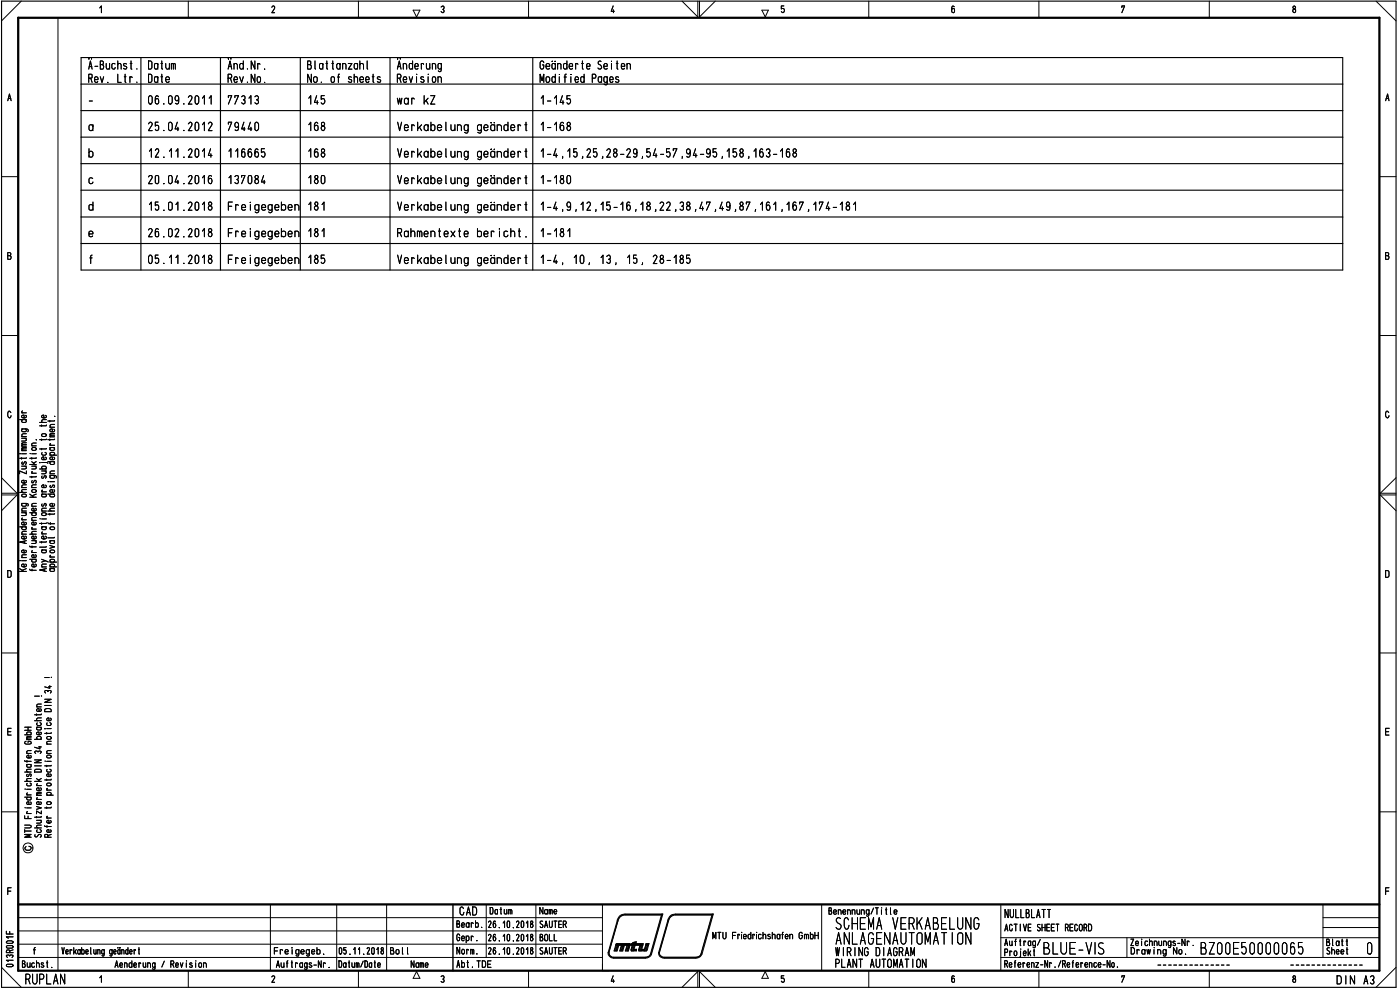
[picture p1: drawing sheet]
<svg xmlns="http://www.w3.org/2000/svg" width="420mm" height="297mm" viewBox="0 0 420 297" stroke-linecap="round" stroke-linejoin="round" font-family="sans-serif">
<path d="M.5 .3h418.5v295.9h-418.5z" fill="none" stroke="#000" stroke-width=".34"/>
<path d="M5.5 5.3h408.5v286h-408.5zM5.5 271.4h408.5" fill="none" stroke="#000" stroke-width=".68"/>
<g fill="none" stroke="#000" stroke-width=".3">
<path d="M6.4 .3l-5.9 6M17.4 5.3v286M29.9 2.4l.5-.6v2M56.5 .3v5M107.6 .3v5M124 3h2l-1 2.1zM158.6 .3v5M204.7 .3l4.7 4.8v-4.8M209.9 .3v4.8l4.8-4.8M235.2 1.8h-.7v.9a.56 .56 0 0 1 .9 .3 .56 .56 0 0 1-.7 .6l-.2-.1M260.7 .3v5M286.4 2l-.4-.2-.2 .1-.2 1.4a.47 .47 0 0 0 .6 .5 .47 .47 0 0 0 .3-.8l-.3-.5-.5 .1-.1 .4"/>
<path d="M311.8 .3v5M362.9 .3v5M413 .3l6 6M.5 53h5M414 53h5M.5 100.7h5M414 100.7h5M3.3 123.8a.48 .48 0 0 0-.6-.4 .48 .48 0 0 0-.4 .6v.7l.4 .6h.4l.2-.6M416.8 123.8a.48 .48 0 0 0-.6-.4 .48 .48 0 0 0-.4 .6v.7l.4 .6h.4l.3-.6M.5 148.5h4.6l-4.6 4.7M.5 143.3l4.6 4.7h-4.6M419 148.5h-4.8l4.8 4.7"/>
<path d="M419 143.3l-4.8 4.7h4.8M.5 195.9h5M414 195.9h5M.5 243.6h5M7.4 247.6h1.5a.42 .42 0 0 1 .5 .4 .42 .42 0 0 1-.5 .4h-1.5M7.4 244.8v.8h2M8 242.4h1.4M8.4 244.9v.7M9.4 250.4h-2l1.6 .4-1.6 .4h2M414 243.6h5M3.3 266.4h-1v2M5.5 275.3h175.3"/>
<path d="M5.5 279.3h175.3M81.2 271.4v19.9M101 271.4v19.9M116 271.4v19.9M145.9 271.4v15.9M160.8 271.4v15.9M180.8 271.4v19.9M246.6 271.4v19.9M300.4 271.4v19.8M397 271.4v15.9M397 278.3h17M397 275.3h17"/>
<path d="M.5 290.2l5.9 6M1.9 282.6l.4-.3 1.3 .1a.34 .34 0 0 1 .3 .4 .34 .34 0 0 1-.4 .2h-1.3zM2 283.9l1.5-.2a.38 .38 0 0 1 .4 .4 .38 .38 0 0 1-.4 .4h-1.3l-.3-.4zM2.1 289.4l1.4-.1a.38 .38 0 0 1 .4 .4 .38 .38 0 0 1-.4 .4l-1.4-.1-.2-.3zM2.2 287.3l-.3-.4a.55 .55 0 0 1 .5-.4 .55 .55 0 0 1 .5 .4 .48 .48 0 0 1 .6-.4 .48 .48 0 0 1 .4 .5l-.3 .3M3.9 288.1h-2l.6 .4M3.9 281.1h-2l.6 .4M5.5 287.3h175.3M5.5 283.3h175.3M29.9 293.4l.5-.6v1.9M56.5 291.3v4.9M107.6 291.3v4.9"/>
<path d="M125 291.5l1 2h-2zM158.6 291.3v4.9M204.7 296.2l4.7-4.7v4.7M209.9 296.2v-4.7l4.8 4.7M229.7 291.5l.9 2h-2zM260.7 291.3v4.9M300.4 287.3h113.6M300.4 281.3h113.6M311.8 291.3v4.9M338.2 281.3v6M362.9 291.3v4.9M419 290.2l-6 6"/>
<circle cx="8.4" cy="254.4" r="1.49"/>
</g>
<path d="M135.9 271.4v19.9" fill="none" stroke="#000" stroke-width=".42"/>
<g fill="none" stroke="#000" stroke-width=".3">
<path d="M7.4 218.2h2M8.4 218.2v.9M7.4 228.2l.1 .2h1.9M7.4 239.2h2M7.4 234.4h2M7.8 222.4l-.4 .4v.2l.4 .3 1.6-.2-.2-.6-.8-.1v.4M8 229.4h1.1l.3 .6-.3 .2-.9-.1-.2-.4 .3-.3M8 238.5h1.4M8 236.8h1.4M8 221.9h1.4M8.1 228.2v.5M8.3 239.2l-.3 .2 .3 .6h.8l.3-.2v-.4l-.3-.2"/>
<path d="M9 234.9l.4 .2v.5l-.3 .2-.9-.1-.2-.2 .2-.5M9.2 226.7l.2 .2-.2 .5h-.9l-.3-.5 .7-.3v.8M9.4 233.6l-1.3 .1-.1 .5 .4 .2M9.4 221.4h-1.1l-.3 .2 .3 .3M9.4 221l-1.3 .1-.1 .1 .3 .2M9.4 229.4h-.2M7.4 247.6h1.5a.42 .42 0 0 1 .5 .4 .42 .42 0 0 1-.5 .4h-1.5M7.4 244.8v.8h2M7.6 242.4h.1M8 242.4h1.4M8.4 244.9v.7M9.4 250.4h-2l1.6 .4-1.6 .4h2"/>
</g>
<g fill="none" stroke="#000" stroke-width=".3">
<path d="M7.4 218.2h2M8.4 218.2v.9M10.4 216.2h2M10.4 208.9h1.4M11 218.2h1.1l.3 .6-.3 .2h-.8l-.3-.2 .3-.6M11 214.2v.4M11 212.1h1.4M12 216.8l.4 .4-.3 .5h-.8l-.3-.4 .2-.4M12.1 219.7l.3 .4-.4 .4-1-.2v-.5l.7-.2v.9M12.1 212.7l.3 .2-.3 .5h-.9l-.2-.5 .7-.3v.8M12.4 215.4l-1.3 .2-.1 .3 .4 .3M12.4 214.2l-.1 .3h-1.9"/>
<path d="M12.4 211.2l-1.2 .1-.2 .2 .2 .6M12.4 218.2l-.2 .1M7.4 228.2l.1 .2h1.9M7.4 239.2h2M7.4 234.4h2M7.8 222.4l-.4 .4v.2l.4 .3 1.6-.2-.2-.6-.8-.1v.4M8 229.4h1.1l.3 .6-.3 .2-.9-.1-.2-.4 .3-.3M8 238.5h1.4M8 236.8h1.4M8 221.9h1.4M8.1 228.2v.5M8.3 239.2l-.3 .2 .3 .6h.8l.3-.2v-.4l-.3-.2"/>
<path d="M9 234.9l.4 .2v.5l-.3 .2-.9-.1-.2-.2 .2-.5M9.2 226.7l.2 .2-.2 .5h-.9l-.3-.5 .7-.3v.8M9.4 233.6l-1.3 .1-.1 .5 .4 .2M9.4 221.4h-1.1l-.3 .2 .3 .3M9.4 221l-1.3 .1-.1 .1 .3 .2M9.4 229.4h-.2M10.4 228h2l-2 .9h2M10.4 234.4h2M10.4 229.8h2M11 233.6l1 .8M11.2 239.4l-.2 .2 .3 .3M11.6 224.1h.8"/>
<path d="M12 223.9v.8l-1.6-.5M12.1 236.4l.3 .5-.4 .3-1-.1v-.5l.2-.2h.5v.8M12.4 233.6l-.8 .4M7.6 242.4h.1M10.5 250.4a.43 .43 0 0 0 .1 .7 .43 .43 0 0 0 .6-.1 .56 .56 0 0 1 .6-.7 .56 .56 0 0 1 .5 .7l-.2 .2M11 242l1.4 .4-1.4 .4M11 244.9v.5M12.4 247.6h-1.3l-.1 .5 .4 .3M12.4 244.9l-.1 .3h-1.9M12.4 243.3v.9l-1.4-.9v.9"/>
</g>
<g fill="none" stroke="#000" stroke-width=".3">
<path d="M10.4 216.2h2M10.4 208.9h1.4M11 218.2h1.1l.3 .6-.3 .2h-.8l-.3-.2 .3-.6M11 214.2v.4M11 212.1h1.4M12 216.8l.4 .4-.3 .5h-.8l-.3-.4 .2-.4M12.1 219.7l.3 .4-.4 .4-1-.2v-.5l.7-.2v.9M12.1 212.7l.3 .2-.3 .5h-.9l-.2-.5 .7-.3v.8M12.5 208.9h.1M12.4 215.4l-1.3 .2-.1 .3 .4 .3M12.4 214.2l-.1 .3h-1.9M12.4 211.2l-1.2 .1-.2 .2 .2 .6"/>
<path d="M12.4 218.2l-.2 .1M10.4 228h2l-2 .9h2M10.4 234.4h2M10.4 229.8h2M11 233.6l1 .8M11.2 239.4l-.2 .2 .3 .3M11.6 224.1h.8M12 223.9v.8l-1.6-.5M12.1 236.4l.3 .5-.4 .3-1-.1v-.5l.2-.2h.5v.8M12.4 233.6l-.8 .4M10.5 250.4a.43 .43 0 0 0 .1 .7 .43 .43 0 0 0 .6-.1 .56 .56 0 0 1 .6-.7 .56 .56 0 0 1 .5 .7l-.2 .2M11 242l1.4 .4-1.4 .4"/>
<path d="M11 244.9v.5M12.4 247.6h-1.3l-.1 .5 .4 .3M12.4 244.9l-.1 .3h-1.9M12.4 243.3v.9l-1.4-.9v.9"/>
</g>
<g fill="none" stroke="#000" stroke-width=".3">
<path d="M12.5 208.9h.1M14 229.6v.4M14 233.8v.4M14 238.6h2M14 228.4h1.4M14.1 235.1l1.1-.1 .2 .5-1 .3-.4-.3zM14.4 238.6a.43 .43 0 0 1-.4-.4 .43 .43 0 0 1 .4-.5l.9 .2 .1 .4-.5 .3M15.1 232.2l.3 .3-.3 .5h-.8l-.3-.3 .1-.4 .6-.1v.8M15.4 233.8l-.1 .2h-1.9M15.4 229.6v.2h-2M13.4 247.7l.1 .3h1.9M14 245.4h1.4"/>
<path d="M14 242.1v.5M14.1 240.7l1.1-.1 .2 .5-1 .3-.4-.3zM14.1 247.7v.5M14.3 244.9l-.3 .1 .3 .4M14.4 251.2v-.5a.56 .56 0 0 0-1-.2v.7h2M15.1 249l.3 .4-.5 .4-.8-.2v-.5l.6-.2v.9M15.1 246.2l.3 .4-.5 .4-.8-.2v-.5l.6-.2v.9M15.4 242.1l-.1 .3h-1.9M15.4 250.4l-1 .3"/>
</g>
<g fill="none" stroke="#000" stroke-width=".3">
<path d="M13.4 212.9l.6-.3 1 .1 .4 .3v.5h-2zM13.4 209.8h2l-2 .9h2M13.4 211.7h2M13.4 203.3h1.4M13.5 218.6h.1M13.7 207.9l-.3-.3a.48 .48 0 0 1 .5-.4 .48 .48 0 0 1 .5 .3 .53 .53 0 0 1 .5-.3 .53 .53 0 0 1 .5 .4l-.3 .3M14 219.8v.4M14 218.6h1.4M14.6 206h.8M14.9 216.8l.5 .4-.4 .5h-.7l-.3-.3 .2-.5M14.9 205.7v.8l-1.5-.4M15.1 215.5l.3 .2-.3 .5h-.8l-.3-.5 .4-.3h.3v.8"/>
<path d="M15.4 219.8v.2h-2M13.6 228.4h.1M14.1 226.7h1.1l.2 .5-1 .2-.4-.2zM14.1 221.1h1.1l.2 .5-1 .2-.4-.2z"/>
</g>
<g fill="none" stroke="#000" stroke-width=".3">
<path d="M15.5 203.3h.1M14 229.6v.4M14 233.8v.4M14 238.6h2M14 228.4h1.4M14.1 235.1l1.1-.1 .2 .5-1 .3-.4-.3zM14.4 238.6a.43 .43 0 0 1-.4-.4 .43 .43 0 0 1 .4-.5l.9 .2 .1 .4-.5 .3M15.1 232.2l.3 .3-.3 .5h-.8l-.3-.3 .1-.4 .6-.1v.8M15.4 233.8l-.1 .2h-1.9M15.4 229.6v.2h-2M13.4 247.7l.1 .3h1.9M14 245.4h1.4"/>
<path d="M14 242.1v.5M14.1 240.7l1.1-.1 .2 .5-1 .3-.4-.3zM14.1 247.7v.5M14.3 244.9l-.3 .1 .3 .4M14.4 251.2v-.5a.56 .56 0 0 0-1-.2v.7h2M15.1 249l.3 .4-.5 .4-.8-.2v-.5l.6-.2v.9M15.1 246.2l.3 .4-.5 .4-.8-.2v-.5l.6-.2v.9M15.4 242.1l-.1 .3h-1.9M15.4 250.4l-1 .3"/>
</g>
<g fill="none" stroke="#000" stroke-width=".3">
<path d="M13.4 212.9l.6-.3 1 .1 .4 .3v.5h-2zM13.4 209.8h2l-2 .9h2M13.4 211.7h2M13.4 203.3h1.4M13.5 218.6h.1M13.7 207.9l-.3-.3a.48 .48 0 0 1 .5-.4 .48 .48 0 0 1 .5 .3 .53 .53 0 0 1 .5-.3 .53 .53 0 0 1 .5 .4l-.3 .3M14 219.8v.4M14 218.6h1.4M14.6 206h.8M14.9 216.8l.5 .4-.4 .5h-.7l-.3-.3 .2-.5M14.9 205.7v.8l-1.5-.4M15.1 215.5l.3 .2-.3 .5h-.8l-.3-.5 .4-.3h.3v.8"/>
<path d="M15.4 219.8v.2h-2M13.6 228.4h.1M14.1 226.7h1.1l.2 .5-1 .2-.4-.2zM14.1 221.1h1.1l.2 .5-1 .2-.4-.2z"/>
</g>
<g fill="none" stroke="#000" stroke-width=".3">
<path d="M12.5 158.1h1.1l.3 .5-.3 .3h-.8l-.3-.3 .3-.5M12.5 156.9v.4M12.5 155.7h1.4M12.7 159.6l-.2 .3 .3 .3M13.9 156.9l-.1 .2h-1.9M13.9 158.1l-.2 .1M12.5 167.8l1.9 .9M12.5 165h1.1l.3 .4-.1 .3-.2 .2-.9-.1-.2-.4 .3-.4M12.5 170.1h1.4M12.5 162.5v.4M12.5 160.2h1.4M13.2 170.8v.6"/>
<path d="M13.7 160.9l.2 .5-.4 .3-.9-.2-.1-.4 .7-.2v.8M13.7 168.2l-1.2 .5M13.9 170.6l-2 .4 2 .4M13.9 169.2h-1.2l-.2 .5 .2 .4M13.9 164l-.1 .2h-1.9M13.9 162.5l-.1 .1h-1.9M13.9 165l-.2 .1M15.5 203.3h.1M8.7 253.9a.6 .6 0 0 1 .7 .6 .6 .6 0 0 1-.6 .6h-.8l-.4-.3-.1-.5 .3-.3"/>
</g>
<g fill="none" stroke="#000" stroke-width=".3">
<path d="M11.9 126.7h2M12.5 130.4l1-.3a.42 .42 0 0 1 .4 .5 .42 .42 0 0 1-.4 .4l-.8-.1zM12.5 127.5v.4M12.5 131.7v.5M12.5 134.5v.5M13.5 135.7l.4 .4-.3 .5-.9-.1-.2-.3 .2-.4M13.7 137.2l.2 .2-.2 .5h-1l-.2-.5 .7-.3v.8M13.7 124.6l.2 .3-.1 .3-.9 .2a.45 .45 0 0 1-.4-.6 .45 .45 0 0 1 .7-.3v.9M13.9 134.5l-.1 .2h-1.9M13.9 131.7l-.1 .2h-1.9M13.9 127.5l-.1 .3h-1.9M13.9 125.9l-1.3 .2v.6h.3"/>
<path d="M11.9 140.7h2M12.1 155.7h.1M12.5 158.1h1.1l.3 .5-.3 .3h-.8l-.3-.3 .3-.5M12.5 141.3h1.4M12.5 156.9v.4M12.5 155.7h1.4M12.6 154l.9-.2a.42 .42 0 0 1 .4 .5 .42 .42 0 0 1-.4 .4l-.8-.1zM12.7 147.1l-.2 .2 .3 .3M12.7 159.6l-.2 .3 .3 .3M12.8 140.7l-.3-.3 .3-.5h.8l.3 .3-.3 .5M13.5 141.3a.42 .42 0 0 1 .4 .4 .42 .42 0 0 1-.4 .5h-1M13.7 145.5l.2 .3-.2 .5h-1l-.2-.5 .7-.3v.8"/>
<path d="M13.9 156.9l-.1 .2h-1.9M13.9 158.1l-.2 .1M12.5 167.8l1.9 .9M12.5 165h1.1l.3 .4-.1 .3-.2 .2-.9-.1-.2-.4 .3-.4M12.5 162.5v.4M12.5 170.1h1.4M12.5 160.2h1.4M13.2 170.8v.6M13.7 160.9l.2 .5-.4 .3-.9-.2-.1-.4 .7-.2v.8M13.7 168.2l-1.2 .5M13.9 170.6l-2 .4 2 .4M13.9 169.2h-1.2l-.2 .5 .2 .4"/>
<path d="M13.9 164l-.1 .2h-1.9M13.9 162.5l-.1 .1h-1.9M13.9 165l-.2 .1"/>
</g>
<g fill="none" stroke="#000" stroke-width=".3">
<path d="M5.9 125.9h2M6 136.1h.1M6.5 128.7l1.8 .1 .2 .3-.2 .4M6.5 139.9h1.4M6.5 137.3v.5M6.5 136.1h1.4M6.5 135.2h1.4M6.5 133.9h1.4M6.5 123.9h1.4M6.7 138.6a.36 .36 0 0 0-.2 .5 .36 .36 0 0 0 .5 .2 .6 .6 0 0 1 .8-.6l-.1 .7M6.7 123.3l-.2 .2 .3 .4M6.8 128.7l-.3 .3 .3 .5h.8l.3-.2-.3-.6"/>
<path d="M6.8 125.9l-.3 .3 .3 .5h.8l.3-.2-.3-.6M7.5 139.9l.4 .3-.1 .3-1.3 .2M7.5 131.5l.4 .3-.1 .4-1.3 .1M7.7 124.6l.2 .5-.4 .3-.9-.2v-.5l.6-.2v.9M7.9 137.3l-.1 .2h-1.9M7.9 134.7h-1.2l-.2 .3 .2 .2M7.9 134.3h-1.2l-.2 .2 .4 .2M7.9 133.3h-1.2l-.2 .3 .2 .3M7.9 132.8l-1.3 .1v.4h.3M8.9 139.4h2M9.5 139.9h1.4M9.5 136.1h1.4"/>
<path d="M9.5 137.3v.5M9.5 138.5l1 .9M10.5 139.9l.4 .3-.2 .4-1.2 .1M10.9 137.3v.2h-2M10.9 138.5l-.9 .4M11.9 126.7h2M12.5 130.4l1-.3a.42 .42 0 0 1 .4 .5 .42 .42 0 0 1-.4 .4l-.8-.1zM12.5 127.5v.4M12.5 131.7v.5M12.5 134.5v.5M13.5 135.7l.4 .4-.3 .5-.9-.1-.2-.3 .2-.4M13.7 137.2l.2 .2-.2 .5h-1l-.2-.5 .7-.3v.8"/>
<path d="M13.7 124.6l.2 .3-.1 .3-.9 .2a.45 .45 0 0 1-.4-.6 .45 .45 0 0 1 .7-.3v.9M13.9 134.5l-.1 .2h-1.9M13.9 131.7l-.1 .2h-1.9M13.9 127.5l-.1 .3h-1.9M13.9 125.9l-1.3 .2v.6h.3M5.9 147.7h2M6.5 151l1.8 .1 .2 .4-.2 .3M6.6 148.4l.9-.1 .3 .1 .1 .4-1 .3-.3-.2zM6.8 151l-.3 .4 .3 .5 1-.2 .1-.3-.3-.4M7.5 153.8a.42 .42 0 0 1 .4 .5 .42 .42 0 0 1-.4 .4h-1M7.7 156.7l.2 .3-.2 .5h-1l-.2-.4 .1-.3 .6-.2v.9M7.7 144.2l.2 .4-.4 .3-.9-.1-.1-.4 .7-.3v.8"/>
<path d="M7.9 159.4l-1.3 .2 .1 .7M7.9 146.9l-1.3 .1-.1 .4 .4 .3M7.9 141.3v.9l-2-.9v.9M8.9 153.8h2M8.9 149.2h2M8.9 148.3l1.2 .9M9.5 147.2l.4-.3h.6l.4 .3v.2l-.2 .3h-.8zM9.5 156.1h1.4M9.5 142.9v.4M9.8 153.8l-.3 .2v.5l.3 .2 1-.2 .1-.3-.4-.4M10.6 156.7l.3 .3-.3 .5h-.9l-.1-.7 .6-.2v.9M10.6 152.5l.3 .5-.4 .3-.8-.1-.2-.5 .2-.2h.5v.8"/>
<path d="M10.9 159.4l-1.3 .2-.1 .5 .4 .2M10.9 155.3l-1.3 .1 .1 .7M10.9 142.9v.2h-2M10.9 148.3l-1.3 .5M11.9 140.7h2M12.1 155.7h.1M12.5 141.3h1.4M12.6 154l.9-.2a.42 .42 0 0 1 .4 .5 .42 .42 0 0 1-.4 .4l-.8-.1zM12.7 147.1l-.2 .2 .3 .3M12.8 140.7l-.3-.3 .3-.5h.8l.3 .3-.3 .5M13.5 141.3a.42 .42 0 0 1 .4 .4 .42 .42 0 0 1-.4 .5h-1M13.7 145.5l.2 .3-.2 .5h-1l-.2-.5 .7-.3v.8"/>
<path d="M5.9 171.4h2M5.9 170.6l1.3 .8M6 168.2h.1M6.5 168.2h1.4M7.3 162.4v.6M7.9 162.2l-2 .4 2 .5M7.9 170.6l-1.3 .5M8.9 170.8l.2 .3h1.8M8.9 163.8l.1 .3h1.9M8.9 167.8h2M9.6 163.8v.5M9.6 170.8v.5"/>
<path d="M9.8 167.8l-.3 .2v.5l.3 .2 1-.2 .1-.4-.4-.3M10.5 162.2l.4 .4-.2 .4-1.2 .1M10.6 169.2l.3 .6-.4 .3-.8-.1-.2-.5 .2-.3h.5v.9M10.6 166.5l.3 .5-.4 .3-.8-.1-.2-.5 .2-.2h.5v.8"/>
</g>
<g fill="none" stroke="#000" stroke-width=".3">
<path d="M8.9 139.4h2M9.1 136.1h.1M9.5 133.8h1.4M9.5 137.3v.5M9.5 139.9h1.4M9.5 138.5l1 .9M9.5 136.1h1.4M9.7 134.4h1l.2 .5-1 .2-.4-.2zM10.5 139.9l.4 .3-.2 .4-1.2 .1M10.9 132.9l-1.3 .2 .1 .7M10.9 132h.1M10.9 137.3v.2h-2"/>
<path d="M10.9 138.5l-.9 .4M8.9 153.8h2M8.9 149.2h2M8.9 148.3l1.2 .9M9.5 147.2l.4-.3h.6l.4 .3v.2l-.2 .3h-.8zM9.5 156.1h1.4M9.5 142.9v.4M9.8 153.8l-.3 .2v.5l.3 .2 1-.2 .1-.3-.4-.4M10.6 156.7l.3 .3-.3 .5h-.9l-.1-.7 .6-.2v.9M10.6 152.5l.3 .5-.4 .3-.8-.1-.2-.5 .2-.2h.5v.8M10.9 159.4l-1.3 .2-.1 .5 .4 .2M10.9 155.3l-1.3 .1 .1 .7"/>
<path d="M10.9 142.9v.2h-2M10.9 148.3l-1.3 .5M8.9 170.8l.2 .3h1.8M8.9 163.8l.1 .3h1.9M8.9 167.8h2M9.6 163.8v.5M9.6 170.8v.5M9.8 167.8l-.3 .2v.5l.3 .2 1-.2 .1-.4-.4-.3M10.5 162.2l.4 .4-.2 .4-1.2 .1M10.6 169.2l.3 .6-.4 .3-.8-.1-.2-.5 .2-.3h.5v.9M10.6 166.5l.3 .5-.4 .3-.8-.1-.2-.5 .2-.2h.5v.8"/>
</g>
<g fill="none" stroke="#000" stroke-width=".3">
<path d="M9.1 136.1h.1M9.5 133.8h1.4M9.7 134.4h1l.2 .5-1 .2-.4-.2zM10.9 132.9l-1.3 .2 .1 .7M10.9 132h.1M14.4 138.5h2M14.9 134.3h1.1l.4 .6-.4 .2h-.7l-.4-.2 .4-.6M14.9 126.2v.4M14.9 131.7v.5M14.9 136.6h2.1M14.9 131.1h1.5M14.9 128.2h1.5"/>
<path d="M15.3 138.5l-.4 .4 .4 .5 .9-.1 .2-.4-.4-.4M15.4 136.6a.42 .42 0 0 1-.5-.5 .42 .42 0 0 1 .5-.4l1 .3v.3l-.4 .3M16.1 137.2l.3 .2-.3 .5h-.9l-.3-.5 .8-.3v.8M16.1 128.8l.3 .2-.3 .5h-.9l-.3-.5 .8-.3v.8M16.4 131.7l-.1 .2h-1.9M16.4 130.6h-1.2l-.3 .2 .3 .3M16.4 130h-1l-.5 .3 .5 .3M16.4 127.3l-1.3 .2 .1 .7M16.4 126.2l-.1 .1h-1.9M14.4 156.8l.2 .3h1.8M14.4 148.3h2M14.9 142.7h1.8l.3 .4-.2 .3"/>
<path d="M14.9 154.1v.4M14.9 142.2h1.5M15 158.2l1-.1 .4 .2v.3l-.4 .3h-.6l-.4-.2zM15.1 156.8v.5M15.3 148.3l-.4 .3 .4 .5 1-.2 .1-.3-.4-.3M15.3 142.7l-.4 .3 .4 .5 1-.2 .1-.3-.4-.3M16.1 151.1l.3 .3-.3 .5h-.9l-.3-.3 .1-.4 .7-.2v.9M16.1 147l.3 .4-.4 .3-1-.1-.1-.4 .8-.3v.8M16.4 154.1l-.1 .2h-1.9M16.4 141.3l-1.3 .2 .1 .7M14.9 170.6h1.1l.4 .3-.1 .4-.3 .1-1-.1-.1-.4 .4-.3M14.9 163.7l1.5 .4-1.5 .4"/>
<path d="M14.9 162.2l1.3 .1 .1 .6-1 .2-.4-.4 .4-.5M14.9 167.1h1.5M15 165.2l1-.2 .3 .2 .1 .4-1 .3-.4-.2zM15.2 166.6l-.3 .3 .4 .2M15.4 168.7a.42 .42 0 0 1-.5-.5 .42 .42 0 0 1 .5-.4l.9 .2 .1 .4-.4 .3M187.6 274.5l-1.2 .4-.6 .6-3 10.3M187.6 274.6h10.9M198.6 274.2l-3.4 12.1-.4 .6-1 .3h-10l-.8-.5-.2-1M198.8 274.4h-11.2l-1.3 .4-.8 1.1-2.8 9.9M198.8 274.2l-3.4 12.1-.5 .6-.8 .4h-10.3l-.9-.6-.2-1M202.7 274.5l-1.2 .4-.5 .6-3.1 10.3M202.7 274.6h11"/>
<path d="M213.7 274.2l-3.3 12.1-.5 .6-1 .3h-10l-.7-.5-.3-1M213.9 274.4h-11.2a2.28 2.28 0 0 0-2.2 2l-2.7 9.4M213.9 274.2l-3.5 12.1M291.4 275.3v3.5l-1.5-3.5v3.5M291.4 279.8v3.5l-1.5-3.5v3.5M293.8 276a.72 .72 0 0 0-.8-.7 .72 .72 0 0 0-.7 .8v1.9a.68 .68 0 0 0 .4 .7 .68 .68 0 0 0 .7-.1l.4-1.5h-.6M10 285h.6M10.6 284.3l-.3 .2v1.8M180.8 289.3v2h2M182.5 285.8l3-10.4a2.01 2.01 0 0 1 2.1-1.2h11.3l-3.4 12.1a1.74 1.74 0 0 1-1.7 1.1M182.5 285.7a1.57 1.57 0 0 0 1.6 1.7M184.1 287.5h9.7"/>
<path d="M184.8 283.6h4.3M184.9 283.3l.1-.2h4l.2 .2M184.9 283.3l-.6 2h.9l.5-1.7M184.9 283.3h4.3M184.9 283.4h4.2M185 283.5h4.1M185 283.2h4.1M185 283.6l-.6 1.7M185.2 283.6l-.5 1.7M185.4 283.6l-.5 1.7M185.5 283.6l-.5 1.7M186.5 283.6l-.5 1.7h.9l.5-1.7"/>
<path d="M186.6 283.6l-.5 1.7M186.9 283.6l-.5 1.7M187.1 283.6l-.5 1.7M187.2 283.6l-.5 1.7M188.3 283.6l-.5 1.7M188.6 283.6l-.5 1.7M188.8 283.6l-.5 1.7M188.9 283.6l-.5 1.7M189.2 283.3l-.6 2h-.9l.5-1.7M189.4 283.3h3.5M189.4 283.5h3.5M189.4 283.4h3.5"/>
<path d="M189.5 283.2h3.5M189.9 283.6l-.5 1.6M189.9 283h.9M189.9 282.9h.9M190 282.8h.9M190 283.6l-.5 1.7M190.3 284.8h.8l-.1 .5h-1.6l.5-2.5 1.1-.3-.9 2.8M190.3 283.6l-.5 1.7M190.3 284.9h.7M190.3 285h.7M190.3 285.1h.7M190.3 285.2h.7"/>
<path d="M190.4 282.7h.5M190.5 283.6l-.6 1.7M192.1 283.6l-.4 1.7h2.2M192.2 283.6l-.5 1.6M192.3 283.6l-.5 1.7M192.5 285.2h.8M192.6 284.8h.8M192.6 284.9h.8M192.6 285h.7M192.6 285.1h.7M192.6 283.6l-.5 1.7M192.7 283.6l-.5 1.7"/>
<path d="M192.9 283.6l-.4 1.7M193 283.1h-3.5l-.1 .5h3.5M193.1 283.1l-.2 .5M193.8 283.6h.8M193.8 283.6l-.5 1.7M193.8 283.3h.8M193.8 283.5h.8M193.8 283.4h.8M193.8 283.1v.5M193.9 283.1h.9l-.2 .5M193.9 283.2h.9M194 283.6l-.5 1.7"/>
<path d="M194.3 283.6l-.5 1.7M194.4 283.6l-.5 1.7M194.6 283.6l-.3 1.4-.4 .3M197.7 285.8l3-10.4a2.01 2.01 0 0 1 2-1.2h11.4l-3.4 12.1a1.74 1.74 0 0 1-1.8 1.1M197.7 285.7l.2 1.2 .9 .5h.5M197.8 285.7l.3 1 .8 .6h10.4l.7-.4 .5-.6M199.3 287.5h9.6M331.1 283a.82 .82 0 0 0-1.2 .1 .82 .82 0 0 0 .2 1.2 1.1 1.1 0 0 1 1 .7 1.1 1.1 0 0 1-.2 1.2l-.8 .1-.5-.6M347.5 289.6h.9M349.1 289.6h.8M350.7 289.6h.8M352.3 289.6h.8"/>
<path d="M353.9 289.6h.8M355.5 289.6h.7M357.1 289.6h.7M358.6 289.6h.9M360.2 289.6h.8M361.8 289.6h.8M363.4 289.6h.8M365 289.6h.8M366.6 289.6h.7M368.2 289.6h.7M387.4 289.6h.8M389 289.6h.8"/>
<path d="M390.5 289.6h.9M392.1 289.6h.9M393.7 289.6h.8M395.4 289.6h.7M396.9 289.6h.8M398.5 289.6h.7M400.1 289.6h.8M401.7 289.6h.8M403.2 289.6h.9M404.8 289.6h.8M406.4 289.6h.8M408.1 289.6h.7"/>
<path d="M410.7 283l.5-.2 .4 .5 .1 2.3a.64 .64 0 0 1-.6 .7 .64 .64 0 0 1-.7-.7v-2.3z"/>
</g>
<g fill="none" stroke="#000" stroke-width=".34">
<path d="M24.3 17.3h378.7v63.7h-378.7zM42.3 17.3v63.7M66.2 17.3v63.7M90.1 17.3v63.7M117.1 17.3v63.7M159.9 17.3v63.7M24.3 25.2h378.7M24.3 33.2h378.7M24.3 41.1h378.7M24.3 57.1h378.7M24.3 49.1h378.7M24.3 73.1h378.7"/>
<path d="M24.3 65.1h378.7"/>
</g>
<g font-size="5.3">
<text x="250.5" y="279">SC 1NA ViKA31LU</text>
<text x="250.7" y="283.5">ABLAG-\AUTOldT 0</text>
<text x="312.9" y="286.4">3LU1-V</text>
<text x="360.1" y="286.4">3200150000065</text>
</g>
<g font-size="4.6">
<text x="387.7" y="4">8</text>
<text x="415.7" y="30.4">A</text>
<text x="7.5" y="295.4">RUPLAN</text>
</g>
<g font-size="3.9">
<text x="26.5" y="20.9">Ä-Buchst.</text>
<text x="44.3" y="20.9">Datum</text>
<text x="68.3" y="20.9">Änd.Nr.</text>
<text x="92.1" y="20.9">Blattanzahl</text>
<text x="119.1" y="20.9">Änderung</text>
<text x="161.9" y="20.9">Geänderte Sei ten</text>
<text x="26.4" y="24.9">Rev. Ltr.</text>
<text x="44.3" y="24.9">Date</text>
<text x="68.2" y="24.9">Rev.No.</text>
<text x="92.2" y="24.9">No. of sheets</text>
<text x="119" y="24.9">Revision</text>
<text x="161.9" y="24.9">Modified Pages</text>
<text x="26.3" y="31.4">-</text>
<text x="44.1" y="31.4">06.09.2011</text>
<text x="68.1" y="31.4">77313</text>
<text x="92.2" y="31.4">145</text>
<text x="119.1" y="31.4">war kZ</text>
<text x="162" y="31.4">1-145</text>
<text x="26.4" y="39.4">a</text>
<text x="44.2" y="39.4">25.04.2012</text>
<text x="68.1" y="39.4">79440</text>
<text x="92.2" y="39.4">168</text>
<text x="119.2" y="39.4">Verkabelung geändert</text>
<text x="162" y="39.4">1-168</text>
<text x="26.5" y="47.3">b</text>
<text x="44.4" y="47.3">12.11.2014</text>
<text x="68.2" y="47.3">116665</text>
<text x="92.2" y="47.3">168</text>
<text x="119.2" y="47.3">Verkabelung geändert</text>
<text x="162" y="47.3">1-4,15,25,28-29,54-57,94-95,158,163-168</text>
<text x="26.4" y="55.3">c</text>
<text x="44.2" y="55.3">20.04.2016</text>
<text x="68.2" y="55.3">137084</text>
<text x="92.2" y="55.3">180</text>
<text x="119.2" y="55.3">Verkabelung geändert</text>
<text x="162" y="55.3">1-180</text>
<text x="26.4" y="63.2">d</text>
<text x="44.4" y="63.2">15.01.2018</text>
<text x="68.2" y="63.2">Freigegeben</text>
<text x="92.2" y="63.2">181</text>
<text x="119.2" y="63.2">Verkabelung geändert</text>
<text x="162" y="63.2">1-4,9,12,15-16,18,22,38,47,49,87,161,167,174-181</text>
<text x="26.4" y="71.2">e</text>
<text x="44.2" y="71.2">26.02.2018</text>
<text x="68.2" y="71.2">Freigegeben</text>
<text x="92.2" y="71.2">181</text>
<text x="119.1" y="71.2">Rahmentexte Bericht .</text>
<text x="162" y="71.2">1-181</text>
<text x="26.6" y="79.2">f</text>
<text x="44.1" y="79.2">05.11.2018</text>
<text x="68.2" y="79.2">Freigegeben</text>
<text x="92.2" y="79.2">185</text>
<text x="119.2" y="79.2">Verkabelung geändert</text>
<text x="162" y="79.2">1-4, 10, 13, 15, 28-185</text>
<text x="137.8" y="274.7">CAD</text>
<text x="301.5" y="275.5">NULLBLATT</text>
<text x="250.7" y="286.9">WIRING DIAGRAM</text>
<text x="250.4" y="290.4">PLANT AUTOMATION</text>
<text x="400.8" y="295.4">DIN A3/</text>
</g>
<g font-size="3.2">
<text x="81.2" y="4">2</text>
<text x="132" y="4">3</text>
<text x="183" y="4">4</text>
<text x="228.5" y="5">V</text>
<text x="336.3" y="4">7</text>
<text x="2.2" y="30.4">A</text>
<text x="2.2" y="78">B</text>
<text x="415.7" y="78">B</text>
<text x="2" y="173.4">D</text>
<text x="415.5" y="173.4">D</text>
<text x="2" y="220.7">E</text>
<text x="415.5" y="220.7">E</text>
<text x="415.5" y="268.6">F</text>
<text x="146.8" y="274.4">Datum</text>
<text x="161.7" y="274.4">Name</text>
<text x="248.5" y="274.5">Benennung/Title</text>
<text x="136.8" y="278.4">Beerb.</text>
<text x="146.4" y="278.5">26.10.2018</text>
<text x="161.9" y="278.5">SAUTER</text>
<text x="213.8" y="281.9">MTU Friedrichshafen GmbH</text>
<text x="301.4" y="279.5">ACTIVE SHEET RECORD</text>
<text x="18.4" y="286.4">Verkabelung geändert</text>
<text x="81.9" y="286.4">FreIgegeb .</text>
<text x="101.6" y="286.4">05.11.2018</text>
<text x="116.9" y="286.4">Bol l</text>
<text x="136.8" y="286.4">Norm.</text>
<text x="136.9" y="282.4">Gepr.</text>
<text x="146.4" y="282.4">26.10.2018</text>
<text x="146.4" y="286.4">26.10.2018</text>
<text x="161.8" y="282.4">BOLL</text>
<text x="161.9" y="286.4">SAUTER</text>
<text x="301.2" y="286.9">Projekt</text>
<text x="301.4" y="283.8">Auftrag/</text>
<text x="339.1" y="283.9">Zeichnungs-Nr.</text>
<text x="339.2" y="286.4">Drowing No.</text>
<text x="397.9" y="283.9">Blatt</text>
<text x="397.9" y="286.4">Sheet</text>
<text x="6.4" y="290.4">Buchst.</text>
<text x="34.4" y="290.4">Aenderung / Revision</text>
<text x="82.8" y="290.4">Auftrags-Nr.</text>
<text x="101.5" y="290.4">Datum/Date</text>
<text x="123.2" y="290.4">Name</text>
<text x="137" y="290.4">Abt.TDE</text>
<text x="301.3" y="290.4">Referenz-Nr./Reference-No.</text>
<text x="81.4" y="294.9">2</text>
<text x="132.2" y="294.9">3</text>
<text x="183.2" y="294.9">4</text>
<text x="234.3" y="294.9">5</text>
<text x="285.4" y="294.9">6</text>
<text x="336.4" y="294.9">7</text>
<text x="387.8" y="294.9">8</text>
</g>
<g font-size="2.1">
<text x="14.7" y="170.3">0</text>
<text x="7.5" y="241.6">000</text>
</g>
<g font-size="1.6">
<text x="16.1" y="125.1">.</text>
<text x="6.3" y="131.1">C</text>
<text x="14.8" y="134">c-•</text>
<text x="9.3" y="142.3">c-</text>
<text x="11.8" y="139.5">•—•-0</text>
<text x="12.3" y="143.7">V)</text>
<text x="6.3" y="146.5">C</text>
<text x="9.3" y="146.5">C</text>
<text x="9.3" y="145">ce</text>
<text x="12.3" y="149.3">0 -0</text>
<text x="14.1" y="145">.—</text>
<text x="14.7" y="146.5">0,</text>
<text x="6.3" y="153.5">C</text>
<text x="9.3" y="152.1">C</text>
<text x="12.2" y="153.5">C.0</text>
<text x="12.3" y="152.1">c0 0</text>
<text x="5.5" y="159.1">17c-00</text>
<text x="6.2" y="161.7">000—</text>
<text x="6.3" y="156.3">c.-</text>
<text x="14.7" y="161.9">0 ,</text>
<text x="6.2" y="167.5">CO</text>
<text x="6.2" y="166">04-00</text>
<text x="6.2" y="170.3">000</text>
<text x="14.7" y="170.3">O.</text>
<text x="7.1" y="220.6">.0</text>
<text x="10" y="222">.0</text>
<text x="7.8" y="226.2">C r&gt;</text>
<text x="13.8" y="223.4">C</text>
<text x="13.8" y="226.2">C</text>
<text x="7.7" y="233.3">,17</text>
<text x="7.8" y="231.8">C</text>
<text x="10.2" y="231.8">C7</text>
<text x="14.5" y="231.8">0</text>
<text x="7.3" y="237.6">-</text>
<text x="7.6" y="238.7">0</text>
<text x="10.6" y="238.8">E0.</text>
<text x="10.8" y="236.1">c-</text>
<text x="13.8" y="237.6">c-</text>
<text x="7.8" y="244.3">c-N</text>
<text x="7" y="249.9">1-00</text>
<text x="10.7" y="247.1">MO</text>
<text x="2.1" y="268.6">F</text>
<text x="1.6" y="280.4">11-</text>
<text x="1.7" y="286">CC</text>
</g>
</svg>
